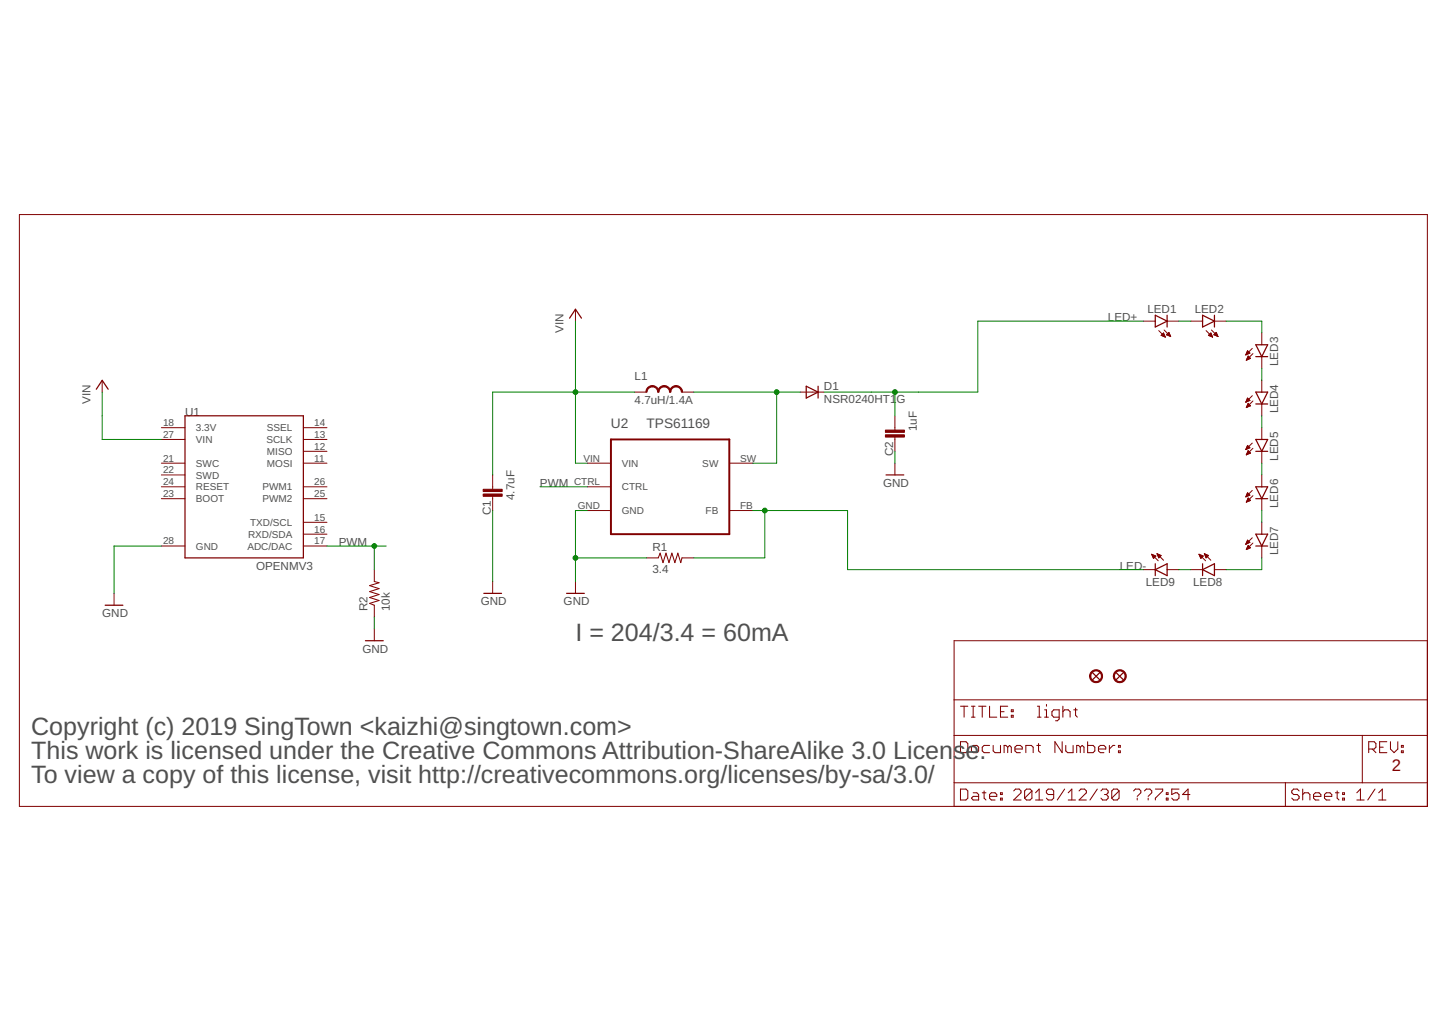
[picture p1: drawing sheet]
<svg xmlns="http://www.w3.org/2000/svg" width="297mm" height="210mm" viewBox="0 0 297 210" stroke-linecap="round" stroke-linejoin="round" font-family="sans-serif">
<g fill="none" stroke="#800000" stroke-width=".21">
<path d="M4 44h289v121.5h-289zM21 78v2.5M118.1 63.5v2.4M234.7 65.9h2.5M237.9 67.8l1.3 1.4M238.4 68.8l.8 .4M238.4 68.8l.4-.5 .4 .9M238.4 68.8h.7M238.5 68.7h.5M238.6 68.6h.4M238.7 68.9h.4M238.7 68.5h.2"/>
<path d="M238.8 68.4h.1M238.9 69h.3M239 67.7l1.3 1.4M239.2 69.2h.1M239.5 68.7h.7M239.5 68.6h.6M239.6 65.9h2.4M239.7 68.5h.4M239.8 68.8h.4M239.8 68.4h.2M239.9 68.2h.1M239.9 68.2l.4 .8-.8-.3z"/>
<path d="M240 68.9h.3M244.4 65.9h2.5M247.6 67.8l1.3 1.4M248.1 68.8l.8 .4M248.1 68.8l.5-.5 .3 .9M248.1 68.8h.7M248.2 68.7h.5M248.3 68.6h.4M248.4 68.9h.4M248.4 68.5h.2M248.5 68.4h.1M248.6 69h.3"/>
<path d="M248.7 67.7l1.3 1.4M248.9 69.2h.1M249.2 68.7h.7M249.3 68.6h.5M249.3 65.9h2.4M249.4 68.5h.4M249.5 68.8h.4M249.5 68.4h.2M249.6 68.2h.1M249.7 68.2l.3 .8-.8-.3zM249.7 68.9h.3M255.7 72.8h.1"/>
<path d="M255.8 72.7h.2M255.8 72.6h.5M255.9 72.5h.6M255.9 73.8h.1M255.9 72.3h.6M255.9 73.7h.4M256 72.2h.4M256 73.6h.6M256 72.1h.2M256 73.5h.6M256.1 72h.1M256.1 73.4h.4"/>
<path d="M256.1 72l.5 .5-.9 .3zM256.1 73.3h.3M256.2 73.2h.1M256.2 73l.5 .5-.9 .4zM257.1 71.5l-1.4 1.3M257.2 72.6l-1.4 1.3M259 68.3v2.4M259 73.2v2.4M259 78v2.5M33.1 90.2h4.9M33.1 95h4.9M33.1 87.8h4.9"/>
<path d="M33.1 99.9h4.9M33.1 97.5h4.9M62.3 90.2h4.8M62.3 92.6h4.8M62.3 95h4.8M62.3 87.8h4.8M62.3 99.9h4.8M101.1 97.5v2.9M120.6 95h4.8M120.6 99.9h4.8M130.3 80.5h2.4M140 80.5h2.4"/>
<path d="M149.7 95h4.9M164.3 80.5h4.8M183.7 85.3v2.9M183.7 89.7v2.9M183.7 95v2.5M255.7 82.5h.1M255.8 92.2h.1M255.8 82.4h.3M255.8 92.1h.3M255.8 82.3h.5M255.9 91.9h.5M255.9 93.3h.1"/>
<path d="M255.9 82.1h.7M255.9 83.5h.2M255.9 91.8h.6M255.9 93.2h.3M255.9 82h.6M255.9 83.4h.4M255.9 91.7h.5M255.9 93.1h.5M256 81.9h.3M256 83.3h.6M256 91.6h.3M256 93h.7"/>
<path d="M256 81.8h.2M256 83.2h.6M256.1 91.5h.1M256.1 92.9h.5M256.1 81.7l-.4 .8M256.1 81.7l.5 .5-.9 .3M256.1 81.7h.1M256.1 83.1h.4M256.1 91.4l.5 .5-.9 .3zM256.1 92.8h.4M256.1 83h.3M256.2 92.6h.2"/>
<path d="M256.2 82.8h.1M256.2 92.5h.1M256.2 82.8l.5 .4-.9 .4zM256.2 92.5l.5 .5-.9 .3zM257.1 81.2l-1.4 1.3M257.1 90.9l-1.4 1.3M257.2 82.3l-1.4 1.3M257.2 92l-1.4 1.3M259 82.9v2.4M259 87.8v2.4M259 92.6v2.4M259 97.5v2.4"/>
<path d="M33.1 112h4.9M33.1 102.3h4.9M62.3 112h4.8M62.3 102.3h4.8M62.3 107.2h4.8M62.3 109.6h4.8M76.8 116.9v2.4l1 .3-1.9 .6 1.9 .6-1.9 .6 1.9 .6-1.9 .6 1.9 .6-1.9 .6 .9 .4v2.4M101.1 101.8v3M101.1 119.3v2.5M118.1 119.3v2.5M120.6 104.8h4.8M132.7 114.5h2.4l.4-1 .6 1.9 .6-1.9 .6 1.9 .6-1.9 .6 1.9 .6-1.9 .6 1.9 .3-.9h2.4"/>
<path d="M149.7 104.8h4.9M234.7 116.9h2.5M236.4 113.7l1.4 1.4M236.4 113.7l.9 .4-.5 .5zM236.5 113.8h.1M236.5 113.9h.4M236.6 114.1h.6M236.6 114.2h.6M236.7 114.3h.4M236.7 114.4h.3M236.7 114.5h.2M237.5 113.6l1.3 1.4"/>
<path d="M237.5 113.6l.9 .4-.5 .5zM237.6 113.7h.2M237.6 113.8h.4M237.7 113.9h.6M237.7 114.1h.6M237.8 114.2h.4M237.8 114.3h.2M237.8 114.4h.1M239.6 116.9h2.4M244.4 116.9h2.5M246.1 113.7l1.4 1.4M246.1 113.7l.9 .4-.5 .5z"/>
<path d="M246.2 113.8h.2M246.2 113.9h.4M246.3 114.1h.6M246.3 114.2h.6M246.4 114.3h.4M246.4 114.4h.3M246.5 114.5h.1M247.2 113.6l1.4 1.4M247.2 113.6l.9 .4-.5 .5zM247.3 113.7h.2M247.3 113.8h.4M247.4 113.9h.6"/>
<path d="M247.4 114.1h.6M247.5 114.2h.4M247.5 114.3h.3M247.6 114.4h.1M249.3 116.9h2.4M255.7 111.7h.1M255.8 101.9h.1M255.8 111.5h.2M255.8 101.7h.4M255.8 111.4h.5M255.9 101.6h.6M255.9 103h.1"/>
<path d="M255.9 111.3h.6M255.9 112.7h.1M255.9 101.5h.6M255.9 102.9h.3M255.9 111.2h.6M255.9 112.6h.4M256 101.4h.4M256 102.8h.5M256 111.1h.4M256 112.5h.5M256 101.3h.3M256 102.7h.7"/>
<path d="M256 111h.3M256 112.4h.6M256.1 101.2h.1M256.1 102.6h.5M256.1 110.9h.1M256.1 112.2h.4M256.1 101.1l.5 .5-.9 .4zM256.1 110.8l-.4 .9M256.1 110.8l.5 .5-.9 .4M256.1 102.4h.4M256.1 112.1h.3M256.2 102.3h.1"/>
<path d="M256.2 112h.1M256.2 102.2h.1M256.2 102.2l.5 .5-.9 .3zM256.2 111.9l.5 .5-.9 .4zM257.1 100.6l-1.4 1.4M257.1 110.3l-1.4 1.4M257.2 101.7l-1.4 1.3M257.2 111.4l-1.4 1.4M259 102.3v2.5M259 107.2v2.4M259 112v2.5M23.4 121.8v2.4"/>
<path d="M76.8 129v2.5M293 131.5h-97.1v34M195.9 150.9h97.1M195.9 143.6h97.1M197.2 152.2h1.1l.4 .4v1.5l-.4 .3h-1.1zM197.2 144.9h1.5M197.9 144.9v2.3M199.4 153.3l.4-.3h.7l.4 .3v.8l-.4 .3h-.7l-.4-.3zM199.4 144.9h.8M199.4 147.2h.8M199.8 144.9v2.3M200.9 144.9h1.5"/>
<path d="M201.6 144.9v2.3M203.1 144.9v2.3h1.5M203.1 153h-1.1l-.4 .3v.8l.4 .3h1.1M203.9 153v1.1l.4 .3h1.1v-1.4M205.4 146h.7M206.9 144.9h-1.5v2.3h1.5M206.9 153.3l-.4-.3h-.4v1.4M206.9 153.3l.3-.3 .4 .3v1.1M206.9 153.3v1.1M207.6 146.8h.4v.4h-.4zM207.6 145.6h.4v.4h-.4zM208.3 153.7h1.5v-.4l-.3-.3h-.8l-.4 .3v.8l.4 .3h.8"/>
<path d="M210.6 154.4v-1.4h1.1l.4 .3v1.1M212.8 153h.8M213 144.9h.3v2.3M213 147.2h.7M213.2 152.6v1.5l.4 .3M214.4 147.2h.8M214.4 145.6h.4v1.6M214.8 144.5v.4M217.4 147.2h-1.1l-.4-.4v-.8l.4-.4h1.1v1.9l-.3 .4h-.4M218 152.2v2.2l-1.4-2.2v2.2M218.2 146l.3-.4h.8l.4 .4v1.2M218.2 144.9v2.3"/>
<path d="M218.8 153v1.1l.4 .3h1.1v-1.4M220.4 145.6h.7M220.8 145.3v1.5l.3 .4M221.8 153.3l-.4-.3h-.4v1.4M221.8 153.3v1.1M221.8 153.3l.3-.3 .4 .3v1.1M223.3 152.2v2.2h1.1l.3-.3v-.8l-.3-.3h-1.1M225.5 153.7h1.5v-.4l-.4-.3h-.7l-.4 .3v.8l.4 .3h.7M227.7 153v1.4M228.9 153h-.4l-.8 .7M229.6 154.1h.4v.3h-.4zM229.6 153h.4v.3h-.4z"/>
<path d="M279.7 150.9v9.7M281 153.7h1.1l.3-.4v-.7l-.3-.4h-1.1v2.2M281.7 153.7l.7 .7M283.2 153.3h.8M284.7 152.2h-1.5v2.2h1.5M285.4 152.2v1.5l.8 .7 .7-.7v-1.5M287.7 154.1h.4v.3h-.4zM287.7 153h.4v.3h-.4zM195.9 160.6h97.1M197.2 161.9h1.1l.4 .4v1.5l-.4 .3h-1.1zM199.8 162.7h.7l.4 .3v1.1h-1.1l-.4-.3 .4-.4h1.1M201.6 162.7h.8"/>
<path d="M202 162.3v1.5l.4 .3M203.1 163.4h1.5v-.4l-.3-.3h-.8l-.4 .3v.8l.4 .3h.8M205.4 163.8h.3v.3h-.3zM205.4 162.7h.3v.3h-.3zM208.1 162.3l.4-.4h.7l.4 .4v.4l-1.5 1.4h1.5M211.8 162.3v1.5l-.3 .3h-.8l-.4-.3M211.8 162.3l-.3-.4h-.8l-.4 .4v1.5M211.8 162.3l-1.5 1.5M212.6 164.1h1.5M212.6 162.7l.7-.8v2.2M216.3 163h-1.1l-.4-.3v-.4l.4-.4h.7l.4 .4v1.5l-.4 .3h-.7l-.4-.3M218.5 161.9l-1.5 2.2"/>
<path d="M219.3 164.1h1.5M219.3 162.7l.7-.8v2.2M221.5 162.3l.4-.4h.7l.4 .4v.4l-1.5 1.4h1.5M225.3 161.9l-1.5 2.2M226 162.3l.4-.4h.7l.4 .4v.4l-.4 .3M226.7 163h.4M227.1 163l.4 .4v.4l-.4 .3h-.7l-.4-.3M229.7 162.3v1.5l-.4 .3h-.7l-.4-.3M229.7 162.3l-.4-.4h-.7l-.4 .4v1.5M229.7 162.3l-1.5 1.5M232.7 162.3l.4-.4h.7l.4 .4v.4l-.8 .7M233.4 163.8v.3"/>
<path d="M234.9 162.3l.4-.4h.8l.3 .4v.4l-.7 .7M235.7 163.8v.3M237.2 161.9h1.5v.4l-1.5 1.5v.3M239.4 163.8h.4v.3h-.4zM239.4 162.7h.4v.3h-.4zM242 161.9h-1.5v1.1l.8-.3h.3l.4 .3v.8l-.4 .3h-.7l-.4-.3M244.3 163h-1.5l1.1-1.1v2.2M263.9 160.6v4.9M266.7 162.3l-.4-.4h-.7l-.4 .4v.4l.4 .3h.7l.4 .4v.4l-.4 .3h-.7l-.4-.3M267.4 163l.4-.3h.7l.4 .3v1.1M267.4 161.9v2.2M269.6 163.4h1.5v-.4l-.3-.3h-.8l-.4 .3v.8l.4 .3h.8"/>
<path d="M271.9 163.4h1.5v-.4l-.4-.3h-.7l-.4 .3v.8l.4 .3h.7M274.1 162.7h.8M274.5 162.3v1.5l.4 .3M275.6 163.8h.4v.3h-.4zM275.6 162.7h.4v.3h-.4zM278.5 164.1h1.5M278.5 162.7l.8-.8v2.2M282.3 161.9l-1.5 2.2M283 164.1h1.5M283 162.7l.8-.8v2.2"/>
</g>
<g fill="none" stroke="#800000" stroke-width=".25">
<path d="M19.8 79.9l1.2-1.9 1.2 1.9M116.9 65.3l1.2-1.8 1.3 1.8M165.5 79.2l2.4 1.3-2.4 1.2zM167.9 79.2v2.5M237.2 64.7l2.4 1.2-2.4 1.2zM239.6 64.7v2.4M246.9 64.7l2.4 1.2-2.4 1.2zM249.3 64.7v2.4M257.8 70.7h2.4l-1.2 2.5zM257.8 73.2h2.4M38 85.3h24.3v29.2h-24.3zM181.9 97.5h3.6"/>
<path d="M257.8 80.5h2.4l-1.2 2.4zM257.8 82.9h2.4M257.8 90.2h2.4l-1.2 2.4zM257.8 92.6h2.4M257.8 99.9h2.4l-1.2 2.4zM237.2 116.9l2.4-1.2v2.4zM237.2 115.7v2.4M246.9 116.9l2.4-1.2v2.4zM246.9 115.7v2.4M257.8 102.3h2.4M257.8 109.6h2.4l-1.2 2.4zM257.8 112h2.4"/>
<path d="M21.6 124.2h3.6M75 131.5h3.7M99.3 121.8h3.7M116.3 121.8h3.7M224.3 138l1.4 1.5M225.7 138l-1.4 1.5M229.1 138l1.5 1.5M230.6 138l-1.5 1.5"/>
</g>
<g fill="#800000" stroke="#800000" stroke-width=".21">
<path d="M228.9 137.8a1.34 1.34 0 0 1 2.1 .2 1.34 1.34 0 0 1-.8 2 1.34 1.34 0 0 1-1.7-1.3h.3a1.09 1.09 0 0 1 1.5-1 1.09 1.09 0 0 1 .3 1.8 1.09 1.09 0 0 1-1.8-.5v-.3h-.3z" fill-rule="evenodd"/>
<path d="M224.1 137.8a1.33 1.33 0 0 1 2.1 .3 1.33 1.33 0 0 1-.9 1.9 1.33 1.33 0 0 1-1.6-1.3h.2a1.09 1.09 0 0 1 1.6-.9 1.09 1.09 0 0 1 .2 1.9 1.09 1.09 0 0 1-1.8-.7v-.3h-.2l.1-.6z" fill-rule="evenodd"/>
<path d="M133 79.5l.5-.3 .4-.1v.3l-.7 .3-.4 .8h-.2l.1-.5z" fill-rule="evenodd"/>
<path d="M133.9 79.1a1.3 1.3 0 0 1 1.4 1.4h-.3v-.3a1.07 1.07 0 0 0-1.1-.8z" fill-rule="evenodd"/>
<path d="M135.4 79.5l.5-.3 .5-.1v.3l-.8 .3-.3 .8h-.3l.1-.5z" fill-rule="evenodd"/>
<path d="M136.4 79.1a1.3 1.3 0 0 1 1.3 1.4h-.3l-.3-.8-.7-.3z" fill-rule="evenodd"/>
<path d="M137.8 79.5l.5-.3 .5-.1v.3l-.8 .3-.3 .8h-.3z" fill-rule="evenodd"/>
<path d="M138.8 79.1a1.34 1.34 0 0 1 1.3 1.4h-.2l-.3-.8-.8-.3z" fill-rule="evenodd"/>
</g>
<path d="M125.4 90.2h24.3v19.4h-24.3z" fill="none" stroke="#800000" stroke-width=".4"/>
<g fill="#800000" stroke="#800000" stroke-width=".21">
<path d="M99.2 101.4h3.9v.4h-3.9z"/>
<path d="M99.2 100.4h3.9v.5h-3.9z"/>
<path d="M181.8 89.2h3.9v.5h-3.9z"/>
<path d="M181.8 88.2h3.9v.5h-3.9z"/>
</g>
<g fill="none" stroke="#008000" stroke-width=".21">
<path d="M118.1 65.9v29.1h2.5M234.7 65.9h-34v14.6h-31.6M242 65.9h2.4M251.7 65.9h7.3v2.4M259 75.6v2.4M21 80.5v9.7h12.1M110.8 99.9h9.8M130.3 80.5h-29.2v17M142.4 80.5h21.9M159.4 80.5v14.5h-4.8M183.7 80.5v4.8M183.7 92.6v2.4"/>
<path d="M259 85.3v2.5M259 95v2.5M33.1 112h-9.7v9.8M67.1 112h12.2M76.8 112v4.9M101.1 104.8v14.5M118.1 114.5h14.6M120.6 104.8h-2.5v14.5M154.6 104.8h19.4v12.1h60.7M157 104.8v9.7h-14.6M242 116.9h2.4M259 114.5v2.4h-7.3"/>
<path d="M259 104.8v2.4M76.8 126.6v2.4"/>
</g>
<g fill="#008000" stroke="#008000" stroke-width=".21">
<circle cx="118.1" cy="114.5" r=".49"/>
<circle cx="118.1" cy="80.5" r=".49"/>
<circle cx="76.8" cy="112" r=".49"/>
<circle cx="159.4" cy="80.5" r=".49"/>
<circle cx="157" cy="104.8" r=".49"/>
<circle cx="183.7" cy="80.5" r=".49"/>
</g>
<g font-size="5.1" fill="#505050">
<text x="118.1" y="131.5">I = 204/3.4 = 60mA</text>
<text x="6.4" y="150.9">Copyright (c) 2019 SingTown &lt;kaizhi@singtown.com&gt;</text>
<text x="6.4" y="155.7">This work is licensed under the Creative Commons Attribution-ShareAlike 3.0 License.</text>
<text x="6.4" y="160.6">To view a copy of this license, visit http://creativecommons.org/licenses/by-sa/3.0/</text>
</g>
<text font-size="3.4" fill="#800000" x="285.7" y="158.2">2</text>
<g font-size="2.8" fill="#505050">
<text x="125.4" y="87.7">U2</text>
<text x="132.7" y="87.8">TPS61169</text>
</g>
<g font-size="2.4" fill="#505050">
<text x="227.4" y="65.9">LED+</text>
<text x="235.5" y="64.2">LED1</text>
<text x="245.2" y="64.2">LED2</text>
<text x="115.7" y="68.3" transform="rotate(-90 115.7 68.3)">VIN</text>
<text x="262.4" y="75.1" transform="rotate(-90 262.4 75.1)">LED3</text>
<text x="18.6" y="82.9" transform="rotate(-90 18.6 82.9)">VIN</text>
<text x="130.3" y="82.9">4.7uH/1.4A</text>
<text x="130.3" y="78">L1</text>
<text x="169.1" y="82.7">NSR0240HT1</text>
<text x="169.1" y="80">D1</text>
<text x="184" y="82.7">G</text>
<text x="38" y="85.3">U1</text>
<text x="188.2" y="88.5" transform="rotate(-90 188.2 88.5)">1uF</text>
<text x="262.4" y="84.8" transform="rotate(-90 262.4 84.8)">LED4</text>
<text x="183.3" y="93.6" transform="rotate(-90 183.3 93.6)">C2</text>
<text x="262.4" y="94.5" transform="rotate(-90 262.4 94.5)">LED5</text>
<text x="110.8" y="99.9">PWM</text>
<text x="181.3" y="99.9">GND</text>
<text x="100.8" y="105.7" transform="rotate(-90 100.8 105.7)">C1</text>
<text x="105.6" y="102.6" transform="rotate(-90 105.6 102.6)">4.7uF</text>
<text x="262.4" y="104.3" transform="rotate(-90 262.4 104.3)">LED6</text>
<text x="69.6" y="112">PWM</text>
<text x="133.9" y="113">R1</text>
<text x="262.4" y="114" transform="rotate(-90 262.4 114)">LED7</text>
<text x="52.6" y="116.9">OPENMV3</text>
<text x="133.9" y="117.6">3.4</text>
<text x="229.9" y="116.9">LED-</text>
<text x="75.4" y="125.4" transform="rotate(-90 75.4 125.4)">R2</text>
<text x="80" y="125.4" transform="rotate(-90 80 125.4)">10k</text>
<text x="98.7" y="124.2">GND</text>
<text x="115.7" y="124.2">GND</text>
<text x="235.2" y="120.3">LED9</text>
<text x="244.9" y="120.3">LED8</text>
<text x="21" y="126.6">GND</text>
<text x="74.4" y="133.9">GND</text>
</g>
<g font-size="2.1" fill="#505050">
<text x="33.5" y="89.8">27</text>
<text x="33.5" y="87.4">18</text>
<text x="40.2" y="88.5">3.3V</text>
<text x="54.8" y="88.5">SSEL</text>
<text x="64.5" y="89.8">13</text>
<text x="64.5" y="87.4">14</text>
<text x="33.5" y="94.7">21</text>
<text x="40.2" y="90.9">VIN</text>
<text x="40.2" y="95.8">SWC</text>
<text x="54.7" y="90.9">SCLK</text>
<text x="54.8" y="93.3">MISO</text>
<text x="54.8" y="95.8">MOSI</text>
<text x="64.5" y="92.3">12</text>
<text x="64.5" y="94.7">11</text>
<text x="119.8" y="94.7">VIN</text>
<text x="127.7" y="95.8">VIN</text>
<text x="144.2" y="95.8">SW</text>
<text x="151.9" y="94.7">SW</text>
<text x="33.5" y="97.1">22</text>
<text x="33.5" y="99.6">24</text>
<text x="33.5" y="102">23</text>
<text x="40.2" y="98.2">SWD</text>
<text x="40.2" y="100.6">RESET</text>
<text x="53.9" y="100.6">PWM1</text>
<text x="64.5" y="99.6">26</text>
<text x="64.5" y="102">25</text>
<text x="117.8" y="99.6">CTRL</text>
<text x="127.7" y="100.6">CTRL</text>
<text x="40.2" y="103">BOOT</text>
<text x="51.4" y="107.9">TXD/SCL</text>
<text x="53.9" y="103.1">PWM2</text>
<text x="64.5" y="106.8">15</text>
<text x="118.6" y="104.4">GND</text>
<text x="127.7" y="105.5">GND</text>
<text x="144.9" y="105.5">FB</text>
<text x="151.9" y="104.4">FB</text>
<text x="33.5" y="111.7">28</text>
<text x="40.2" y="112.8">GND</text>
<text x="50.8" y="112.8">ADC/DAC</text>
<text x="50.9" y="110.3">RXD/SDA</text>
<text x="64.5" y="109.3">16</text>
<text x="64.5" y="111.7">17</text>
</g>
</svg>
